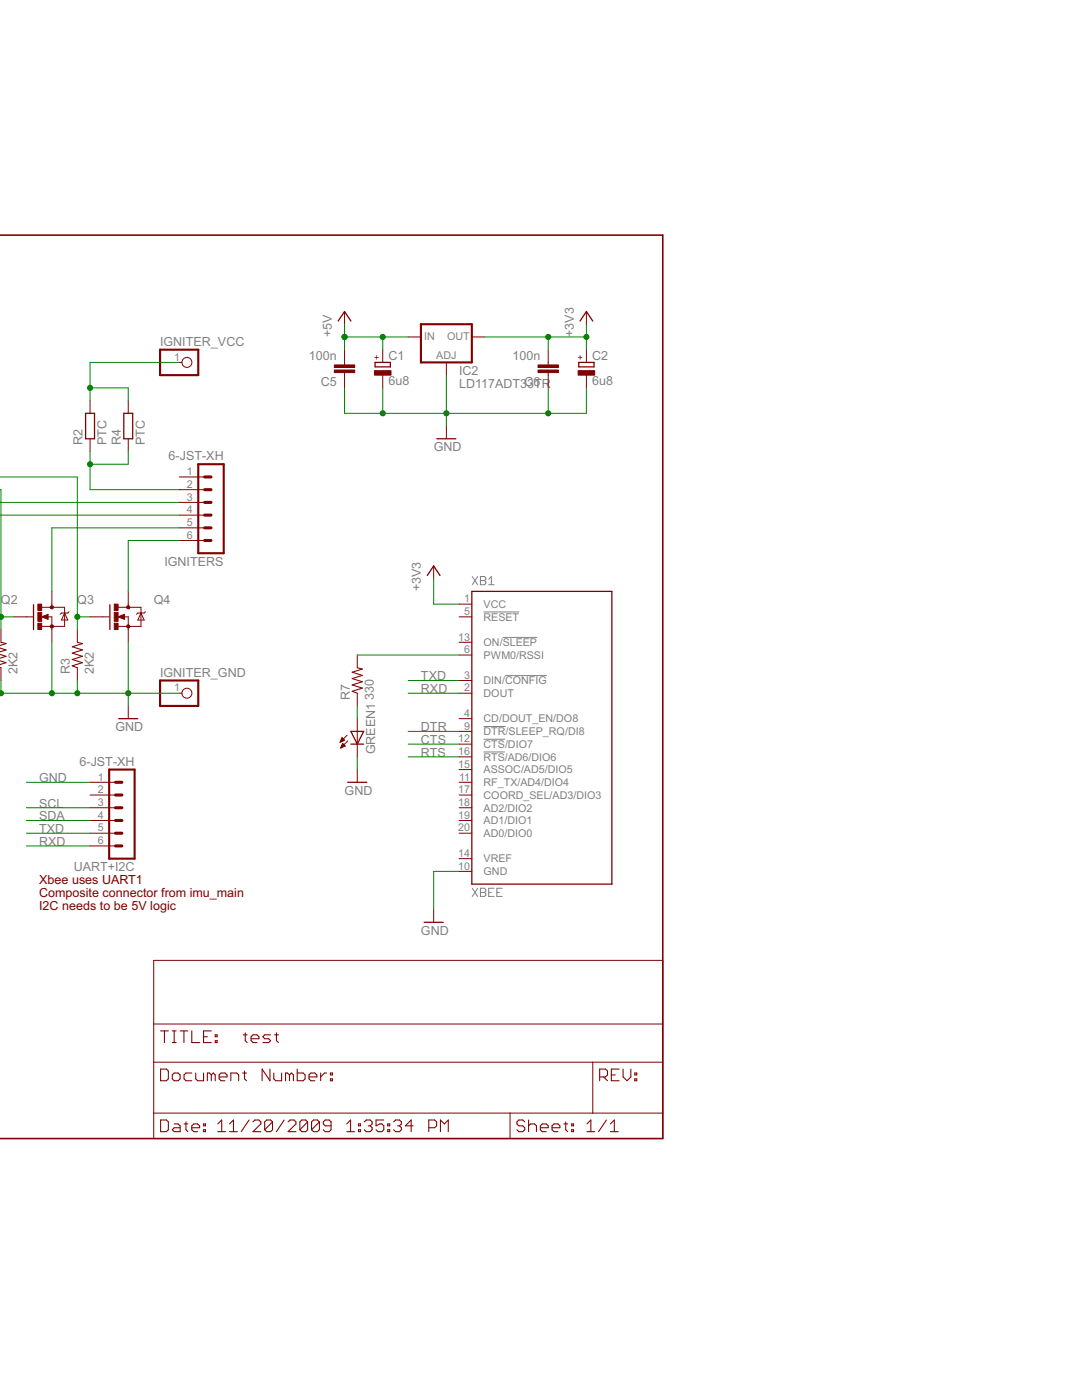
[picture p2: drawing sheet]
<svg xmlns="http://www.w3.org/2000/svg" width="216mm" height="279mm" viewBox="0 0 216 279" stroke-linecap="round" stroke-linejoin="round" font-family="sans-serif">
<g fill="#808080" stroke="#808080" stroke-width=".2">
<path d="M94.2 177.3l1.1 1.6z"/>
<path d="M95.3 177.3l-1.1 1.6z"/>
<path d="M95.9 177.3v1.6z"/>
<path d="M95.9 177.3h.8z"/>
<path d="M96.7 177.3l.2 .2z"/>
<path d="M96.9 177.5v.3z"/>
<path d="M96.9 177.8l-.2 .3z"/>
<path d="M96.7 178.1l.2 .3z"/>
<path d="M96.9 178.4v.2z"/>
<path d="M96.9 178.6l-.2 .3z"/>
<path d="M95.9 178.9h.8z"/>
<path d="M95.9 178.1h.8z"/>
<path d="M97.5 177.3h1.1z"/>
<path d="M97.5 177.3v1.6z"/>
<path d="M97.5 178.9h1.1z"/>
<path d="M97.5 178.1h.5z"/>
<path d="M99.1 177.3h1.1z"/>
<path d="M99.1 177.3v1.6z"/>
<path d="M99.1 178.9h1.1z"/>
<path d="M99.1 178.1h.6z"/>
<path d="M94.2 115.1l1.1 1.6z"/>
<path d="M95.3 115.1l-1.1 1.6z"/>
<path d="M95.9 115.1v1.6z"/>
<path d="M95.9 115.1h.8z"/>
<path d="M96.7 115.1l.2 .2z"/>
<path d="M96.9 115.3v.3z"/>
<path d="M96.9 115.6l-.2 .3z"/>
<path d="M96.7 115.9l.2 .2z"/>
<path d="M96.9 116.1v.3z"/>
<path d="M96.9 116.4l-.2 .3z"/>
<path d="M95.9 116.7h.8z"/>
<path d="M95.9 115.9h.8z"/>
<path d="M98 115.1l-.5 .5z"/>
<path d="M98 115.1v1.6z"/>
<path d="M97.5 116.7h1.1z"/>
<path d="M100.8 134.8h8.3z"/>
<path d="M96.5 122.1h7.1z"/>
<path d="M96.5 145h4.4z"/>
<path d="M96.5 147.5h4.3z"/>
<path d="M100.3 127.2h6.9z"/>
<path d="M96.5 150.1h4.2z"/>
</g>
<g fill="#800000" stroke="#800000" stroke-width=".2">
<path d="M91.6 120.6h2.5z"/>
<path d="M91.6 138.3h2.5z"/>
<path d="M91.6 135.8h2.5z"/>
<path d="M91.6 143.4h2.5z"/>
<path d="M91.6 123.1h2.5z"/>
<path d="M91.6 130.7h2.5z"/>
<path d="M91.6 146h2.5z"/>
<path d="M91.6 173.9h2.5z"/>
<path d="M91.6 156.1h2.5z"/>
<path d="M91.6 148.5h2.5z"/>
<path d="M91.6 128.2h2.5z"/>
<path d="M91.6 171.4h2.5z"/>
<path d="M91.6 153.6h2.5z"/>
<path d="M91.6 151h2.5z"/>
<path d="M91.6 158.7h2.5z"/>
<path d="M91.6 161.2h2.5z"/>
<path d="M91.6 163.7h2.5z"/>
<path d="M91.6 166.3h2.5z"/>
<path d="M86.5 181.5v2.6z"/>
<path d="M86.5 112.9v2.6z"/>
<path d="M81.4 67.2h2.6z"/>
<path d="M89.1 72.3v2.6z"/>
<path d="M94.1 67.2h2.6z"/>
<path d="M68.7 74.9v2.5z"/>
<path d="M68.7 69.8v2.5z"/>
<path d="M68.7 74.4v.5z"/>
<path d="M68.7 72.3v.5z"/>
<path d="M109.4 74.9v2.5z"/>
<path d="M109.4 69.8v2.5z"/>
<path d="M109.4 74.4v.5z"/>
<path d="M109.4 72.3v.5z"/>
<path d="M89.1 85v2.6z"/>
<path d="M117 62.2v2.5z"/>
<path d="M30.7 227.2h71.1z"/>
<path d="M118.3 212h13.9z"/>
<path d="M30.7 222.1v5.1z"/>
<path d="M30.7 222.1h71.1z"/>
<path d="M30.7 212v10.1z"/>
<path d="M132.2 212v10.1z"/>
<path d="M101.8 222.1v5.1z"/>
<path d="M101.8 222.1h16.5z"/>
<path d="M101.8 227.2h30.4z"/>
<path d="M118.3 212v10.1z"/>
<path d="M30.7 212h87.6z"/>
<path d="M118.3 222.1h13.9z"/>
<path d="M132.2 222.1v5.1z"/>
<path d="M30.7 204.4v7.6z"/>
<path d="M30.7 191.7h101.5z"/>
<path d="M132.2 191.7v12.7z"/>
<path d="M30.7 204.4h101.5z"/>
<path d="M30.7 191.7v12.7z"/>
<path d="M132.2 204.4v7.6z"/>
<path d="M71.3 148.5v2.5z"/>
<path d="M71.3 143.4v2.6z"/>
<path d="M71.3 146v2.5z"/>
<path d="M69.3 146.7l-1.4 1.4z"/>
<path d="M69.4 147.9l-1.4 1.4z"/>
<path d="M68.2 147.2l-.3 .9z"/>
<path d="M68.2 147.2l.5 .5z"/>
<path d="M67.9 148.1l.8-.4z"/>
<path d="M67.9 148h.2z"/>
<path d="M68 147.9h.4z"/>
<path d="M68 147.8h.7z"/>
<path d="M68.1 147.7h.6z"/>
<path d="M68.1 147.5h.4z"/>
<path d="M68.2 147.4h.2z"/>
<path d="M68.4 148.4l-.4 .9z"/>
<path d="M68.4 148.4l.5 .5z"/>
<path d="M68 149.3l.9-.4z"/>
<path d="M68 149.2h.1z"/>
<path d="M68.1 149.1h.3z"/>
<path d="M68.1 149h.6z"/>
<path d="M68.2 148.9h.7z"/>
<path d="M68.2 148.7h.5z"/>
<path d="M68.3 148.6h.3z"/>
<path d="M68.3 148.5h.2z"/>
<path d="M71.3 130.7v2.6z"/>
<path d="M71.3 138.3v2.6z"/>
<path d="M71.3 153.6v2.5z"/>
<path d="M68.7 62.2v2.5z"/>
<path d="M76.4 74.9v2.5z"/>
<path d="M76.4 69.8v2.5z"/>
<path d="M117 74.9v2.5z"/>
<path d="M117 69.8v2.5z"/>
<path d="M18 156.1h5.1z"/>
<path d="M18 158.7h5.1z"/>
<path d="M18 161.2h5.1z"/>
<path d="M18 163.7h5.1z"/>
<path d="M18 166.3h5.1z"/>
<path d="M18 168.8h5.1z"/>
<path d="M35.8 95.2h5z"/>
<path d="M35.8 97.7h5z"/>
<path d="M35.8 100.3h5z"/>
<path d="M35.8 102.8h5z"/>
<path d="M35.8 105.3h5z"/>
<path d="M35.8 107.9h5z"/>
<path d="M8.3 121.2h2.1z"/>
<path d="M10.4 123.1v1.9z"/>
<path d="M8.3 125h2.1z"/>
<path d="M10.4 120.6v.6z"/>
<path d="M10.4 121.2h2.5z"/>
<path d="M10.4 125h2.5z"/>
<path d="M10.4 125v.6z"/>
<path d="M2.7 123.1h2.6z"/>
<path d="M10.4 118v2.6z"/>
<path d="M10.4 125.6v2.6z"/>
<path d="M5.3 123.1h1.2z"/>
<path d="M8.3 123.1l1.3 .5z"/>
<path d="M9.6 122.6v1z"/>
<path d="M8.3 123.1l1.3-.5z"/>
<path d="M9.5 123.1h.9z"/>
<path d="M12.9 121.2v1.1z"/>
<path d="M12.9 122.3v2.7z"/>
<path d="M12.9 122.3l-.6 1.4z"/>
<path d="M12.3 123.7h1.2z"/>
<path d="M12.9 122.3l.6 1.4z"/>
<path d="M12.3 122.3h.6z"/>
<path d="M12.9 122.3h.6z"/>
<path d="M13.5 122.3l.3-.2z"/>
<path d="M12.3 122.3l-.3 .3z"/>
<path d="M23.6 121.2h2z"/>
<path d="M25.6 123.1v1.9z"/>
<path d="M23.6 125h2z"/>
<path d="M25.6 120.6v.6z"/>
<path d="M25.6 121.2h2.5z"/>
<path d="M25.6 125h2.5z"/>
<path d="M25.6 125v.6z"/>
<path d="M18 123.1h2.5z"/>
<path d="M25.6 118v2.6z"/>
<path d="M25.6 125.6v2.6z"/>
<path d="M20.5 123.1h1.3z"/>
<path d="M23.6 123.1l1.2 .5z"/>
<path d="M24.8 122.6v1z"/>
<path d="M23.6 123.1l1.2-.5z"/>
<path d="M24.7 123.1h.9z"/>
<path d="M28.1 121.2v1.1z"/>
<path d="M28.1 122.3v2.7z"/>
<path d="M28.1 122.3l-.6 1.4z"/>
<path d="M27.5 123.7h1.3z"/>
<path d="M28.1 122.3l.7 1.4z"/>
<path d="M27.5 122.3h.6z"/>
<path d="M28.1 122.3h.7z"/>
<path d="M28.8 122.3l.2-.2z"/>
<path d="M27.5 122.3l-.3 .3z"/>
<path d="M18 79.9v2.6z"/>
<path d="M18 87.6v2.5z"/>
<path d="M25.6 79.9v2.6z"/>
<path d="M25.6 87.6v2.5z"/>
<path d="M35.8 72.3h.5z"/>
<path d="M35.8 138.3h.5z"/>
<path d="M25.6 140.9v2.5z"/>
<path d="M15.4 125.6v2.6z"/>
<path d="M15.4 133.3v2.5z"/>
<path d="M.2 125.6v2.6z"/>
<path d="M.2 133.3v2.5z"/>
<circle cx="10.3" cy="125" r=".33"/>
<circle cx="10.3" cy="121.2" r=".33"/>
<circle cx="25.6" cy="125" r=".33"/>
<circle cx="25.6" cy="121.2" r=".33"/>
</g>
<g fill="#800000" stroke="#800000" stroke-width=".25">
<path d="M94.1 118v58.4z"/>
<path d="M94.1 176.4h28z"/>
<path d="M122.1 118v58.4z"/>
<path d="M94.1 118h28z"/>
<path d="M84.6 184.1h3.8z"/>
<path d="M86.5 112.9l1.3 2z"/>
<path d="M86.5 112.9l-1.2 2z"/>
<path d="M87.2 87.6h3.8z"/>
<path d="M117 62.2l1.3 1.9z"/>
<path d="M117 62.2l-1.3 1.9z"/>
<path d="M72.6 146l-1.3 2.5z"/>
<path d="M70 146l1.3 2.5z"/>
<path d="M71.3 148.5h1.3z"/>
<path d="M70 148.5h1.3z"/>
<path d="M71.3 146h1.3z"/>
<path d="M70 146h1.3z"/>
<path d="M69.4 156.1h3.8z"/>
<path d="M68.7 62.2l1.3 1.9z"/>
<path d="M68.7 62.2l-1.2 1.9z"/>
<path d="M74.8 73.2h3.1z"/>
<path d="M77.9 72.3v.9z"/>
<path d="M74.8 72.3v.9z"/>
<path d="M74.8 72.3h3.1z"/>
<path d="M115.5 73.2h3z"/>
<path d="M118.5 72.3v.9z"/>
<path d="M115.5 72.3v.9z"/>
<path d="M115.5 72.3h3z"/>
<path d="M6.7 120.7v4.9z"/>
<path d="M21.9 120.7v4.9z"/>
<path d="M18.9 82.5v5.1z"/>
<path d="M17.1 82.5v5.1z"/>
<path d="M17.1 82.5h1.8z"/>
<path d="M17.1 87.6h1.8z"/>
<path d="M26.5 82.5v5.1z"/>
<path d="M24.7 82.5v5.1z"/>
<path d="M24.7 82.5h1.8z"/>
<path d="M24.7 87.6h1.8z"/>
<path d="M23.7 143.4h3.8z"/>
</g>
<g fill="#800000" stroke="#800000" stroke-width=".42">
<path d="M84 72.3h10.1z"/>
<path d="M94.1 64.7v7.6z"/>
<path d="M84 64.7h10.1z"/>
<path d="M84 64.7v7.6z"/>
<path d="M21.8 153.6h5.1z"/>
<path d="M26.9 153.6v17.8z"/>
<path d="M21.8 153.6v17.8z"/>
<path d="M21.8 171.4h5.1z"/>
<path d="M39.6 92.6h5z"/>
<path d="M44.6 92.6v17.8z"/>
<path d="M39.6 92.6v17.8z"/>
<path d="M39.6 110.4h5z"/>
<path d="M31.9 74.9h7.7z"/>
<path d="M39.6 69.8v5.1z"/>
<path d="M31.9 69.8h7.7z"/>
<path d="M31.9 69.8v5.1z"/>
<path d="M31.9 140.9h7.7z"/>
<path d="M39.6 135.8v5.1z"/>
<path d="M31.9 135.8h7.7z"/>
<path d="M31.9 135.8v5.1z"/>
</g>
<g fill="#800000" stroke="#800000" stroke-width=".2">
<path d="M66.7 72.8h4.1v.5h-4.1z"/>
<path d="M66.7 73.9h4.1v.5h-4.1z"/>
<path d="M107.4 72.8h4v.5h-4z"/>
<path d="M107.4 73.9h4v.5h-4z"/>
<path d="M74.7 74h3.3v.9h-3.3z"/>
<path d="M115.4 74h3.3v.9h-3.3z"/>
<path d="M7.6 124.4h.7v1.2h-.7z"/>
<path d="M7.6 120.6h.7v1.2h-.7z"/>
<path d="M7.6 122.2h.7v1.8h-.7z"/>
<path d="M22.8 124.4h.8v1.2h-.8z"/>
<path d="M22.8 120.6h.8v1.2h-.8z"/>
<path d="M22.8 122.2h.8v1.8h-.8z"/>
</g>
<g fill="#800000" stroke="#800000" stroke-width=".32">
<path d="M.1 227.2h132.1z"/>
<path d="M132.2 46.9v180.3z"/>
<path d="M.1 46.9h132.1z"/>
<path d="M8.6 123.1l.9-.2z"/>
<path d="M8.6 123.1l.9 .3z"/>
<path d="M9.5 123.1v.3z"/>
<path d="M9.2 123.1h.3z"/>
<path d="M23.8 123.1l.9-.2z"/>
<path d="M23.8 123.1l.9 .3z"/>
<path d="M24.7 123.1v.3z"/>
<path d="M24.4 123.1h.3z"/>
</g>
<g fill="#800000" stroke="#800000" stroke-width=".21">
<path d="M32 223.5v2.3z"/>
<path d="M32 225.8h1.2z"/>
<path d="M33.2 225.8l.4-.3z"/>
<path d="M33.6 223.9v1.6z"/>
<path d="M33.2 223.5l.4 .4z"/>
<path d="M32 223.5h1.2z"/>
<path d="M34.8 224.3h.7z"/>
<path d="M35.5 224.3l.4 .4z"/>
<path d="M35.9 224.7v1.1z"/>
<path d="M34.8 225.8h1.1z"/>
<path d="M34.4 225.5l.4 .3z"/>
<path d="M34.8 225.1l-.4 .4z"/>
<path d="M34.8 225.1h1.1z"/>
<path d="M37.1 223.9v1.6z"/>
<path d="M37.1 225.5l.4 .3z"/>
<path d="M36.7 224.3h.8z"/>
<path d="M38.7 225.8h.7z"/>
<path d="M38.3 225.5l.4 .3z"/>
<path d="M38.3 224.7v.8z"/>
<path d="M38.3 224.7l.4-.4z"/>
<path d="M38.7 224.3h.7z"/>
<path d="M39.4 224.3l.4 .4z"/>
<path d="M39.8 224.7v.4z"/>
<path d="M38.3 225.1h1.5z"/>
<path d="M40.6 224.3h.4z"/>
<path d="M41 224.3v.4z"/>
<path d="M40.6 224.7h.4z"/>
<path d="M40.6 224.3v.4z"/>
<path d="M40.6 225.5h.4z"/>
<path d="M41 225.5v.3z"/>
<path d="M40.6 225.8h.4z"/>
<path d="M40.6 225.5v.3z"/>
<path d="M43.5 224.3l.7-.8z"/>
<path d="M44.2 223.5v2.3z"/>
<path d="M43.5 225.8h1.5z"/>
<path d="M45.8 224.3l.8-.8z"/>
<path d="M46.6 223.5v2.3z"/>
<path d="M45.8 225.8h1.6z"/>
<path d="M49.7 223.5l-1.6 2.3z"/>
<path d="M50.5 225.8h1.5z"/>
<path d="M50.5 225.8l1.5-1.5z"/>
<path d="M52 223.9v.4z"/>
<path d="M51.6 223.5l.4 .4z"/>
<path d="M50.9 223.5h.7z"/>
<path d="M50.9 223.5l-.4 .4z"/>
<path d="M52.8 223.9v1.6z"/>
<path d="M52.8 223.9l.4-.4z"/>
<path d="M53.2 223.5h.8z"/>
<path d="M54 223.5l.4 .4z"/>
<path d="M54.4 223.9v1.6z"/>
<path d="M54.4 225.5l-.4 .3z"/>
<path d="M53.2 225.8h.8z"/>
<path d="M52.8 225.5l.4 .3z"/>
<path d="M52.8 225.5l1.6-1.6z"/>
<path d="M56.7 223.5l-1.5 2.3z"/>
<path d="M57.5 225.8h1.6z"/>
<path d="M57.5 225.8l1.6-1.5z"/>
<path d="M59.1 223.9v.4z"/>
<path d="M58.7 223.5l.4 .4z"/>
<path d="M57.9 223.5h.8z"/>
<path d="M57.5 223.9l.4-.4z"/>
<path d="M59.8 223.9v1.6z"/>
<path d="M59.8 223.9l.4-.4z"/>
<path d="M60.2 223.5h.8z"/>
<path d="M61 223.5l.4 .4z"/>
<path d="M61.4 223.9v1.6z"/>
<path d="M61.4 225.5l-.4 .3z"/>
<path d="M60.2 225.8h.8z"/>
<path d="M59.8 225.5l.4 .3z"/>
<path d="M61.4 223.9l-1.6 1.6z"/>
<path d="M62.2 223.9v1.6z"/>
<path d="M62.2 223.9l.4-.4z"/>
<path d="M62.6 223.5h.7z"/>
<path d="M63.3 223.5l.4 .4z"/>
<path d="M63.7 223.9v1.6z"/>
<path d="M63.3 225.8l.4-.3z"/>
<path d="M62.6 225.8h.7z"/>
<path d="M62.2 225.5l.4 .3z"/>
<path d="M62.2 225.5l1.5-1.6z"/>
<path d="M64.5 225.5l.4 .3z"/>
<path d="M64.9 225.8h.8z"/>
<path d="M65.7 225.8l.4-.3z"/>
<path d="M66.1 223.9v1.6z"/>
<path d="M65.7 223.5l.4 .4z"/>
<path d="M64.9 223.5h.8z"/>
<path d="M64.9 223.5l-.4 .4z"/>
<path d="M64.5 223.9v.4z"/>
<path d="M64.5 224.3l.4 .4z"/>
<path d="M64.9 224.7h1.2z"/>
<path d="M70 223.5l-.8 .8z"/>
<path d="M70 223.5v2.3z"/>
<path d="M69.2 225.8h1.5z"/>
<path d="M71.5 224.3h.4z"/>
<path d="M71.9 224.3v.4z"/>
<path d="M71.5 224.7h.4z"/>
<path d="M71.5 224.3v.4z"/>
<path d="M71.5 225.5h.4z"/>
<path d="M71.9 225.5v.3z"/>
<path d="M71.5 225.8h.4z"/>
<path d="M71.5 225.5v.3z"/>
<path d="M72.7 223.9l.4-.4z"/>
<path d="M73.1 223.5h.8z"/>
<path d="M73.9 223.5l.4 .4z"/>
<path d="M74.3 223.9v.4z"/>
<path d="M74.3 224.3l-.4 .4z"/>
<path d="M73.5 224.7h.4z"/>
<path d="M73.9 224.7l.4 .4z"/>
<path d="M74.3 225.1v.4z"/>
<path d="M74.3 225.5l-.4 .3z"/>
<path d="M73.1 225.8h.8z"/>
<path d="M72.7 225.5l.4 .3z"/>
<path d="M75 223.5h1.6z"/>
<path d="M75 223.5v1.2z"/>
<path d="M75 224.7l.8-.4z"/>
<path d="M75.8 224.3h.4z"/>
<path d="M76.2 224.3l.4 .4z"/>
<path d="M76.6 224.7v.8z"/>
<path d="M76.6 225.5l-.4 .3z"/>
<path d="M75.4 225.8h.8z"/>
<path d="M75 225.5l.4 .3z"/>
<path d="M77.4 224.3h.4z"/>
<path d="M77.8 224.3v.4z"/>
<path d="M77.4 224.7h.4z"/>
<path d="M77.4 224.3v.4z"/>
<path d="M77.4 225.5h.4z"/>
<path d="M77.8 225.5v.3z"/>
<path d="M77.4 225.8h.4z"/>
<path d="M77.4 225.5v.3z"/>
<path d="M78.5 223.9l.4-.4z"/>
<path d="M78.9 223.5h.8z"/>
<path d="M79.7 223.5l.4 .4z"/>
<path d="M80.1 223.9v.4z"/>
<path d="M80.1 224.3l-.4 .4z"/>
<path d="M79.3 224.7h.4z"/>
<path d="M79.7 224.7l.4 .4z"/>
<path d="M80.1 225.1v.4z"/>
<path d="M80.1 225.5l-.4 .3z"/>
<path d="M78.9 225.8h.8z"/>
<path d="M78.5 225.5l.4 .3z"/>
<path d="M82 223.5v2.3z"/>
<path d="M82 223.5l-1.1 1.2z"/>
<path d="M80.9 224.7h1.5z"/>
<path d="M85.6 223.5v2.3z"/>
<path d="M85.6 223.5h1.1z"/>
<path d="M86.7 223.5l.4 .4z"/>
<path d="M87.1 223.9v.8z"/>
<path d="M86.7 225.1l.4-.4z"/>
<path d="M85.6 225.1h1.1z"/>
<path d="M87.9 223.5v2.3z"/>
<path d="M87.9 223.5l.8 .8z"/>
<path d="M88.7 224.3l.8-.8z"/>
<path d="M89.5 223.5v2.3z"/>
<path d="M104.3 223.5l.4 .4z"/>
<path d="M103.5 223.5h.8z"/>
<path d="M103.5 223.5l-.4 .4z"/>
<path d="M103.1 223.9v.4z"/>
<path d="M103.1 224.3l.4 .4z"/>
<path d="M103.5 224.7h.8z"/>
<path d="M104.3 224.7l.4 .4z"/>
<path d="M104.7 225.1v.4z"/>
<path d="M104.3 225.8l.4-.3z"/>
<path d="M103.5 225.8h.8z"/>
<path d="M103.1 225.5l.4 .3z"/>
<path d="M105.5 223.5v2.3z"/>
<path d="M105.5 224.7l.4-.4z"/>
<path d="M105.9 224.3h.8z"/>
<path d="M106.7 224.3l.3 .4z"/>
<path d="M107 224.7v1.1z"/>
<path d="M108.2 225.8h.8z"/>
<path d="M107.8 225.5l.4 .3z"/>
<path d="M107.8 224.7v.8z"/>
<path d="M107.8 224.7l.4-.4z"/>
<path d="M108.2 224.3h.8z"/>
<path d="M109 224.3l.4 .4z"/>
<path d="M109.4 224.7v.4z"/>
<path d="M107.8 225.1h1.6z"/>
<path d="M110.6 225.8h.7z"/>
<path d="M110.2 225.5l.4 .3z"/>
<path d="M110.2 224.7v.8z"/>
<path d="M110.2 224.7l.4-.4z"/>
<path d="M110.6 224.3h.7z"/>
<path d="M111.3 224.3l.4 .4z"/>
<path d="M111.7 224.7v.4z"/>
<path d="M110.2 225.1h1.5z"/>
<path d="M112.9 223.9v1.6z"/>
<path d="M112.9 225.5l.4 .3z"/>
<path d="M112.5 224.3h.8z"/>
<path d="M114.1 224.3h.3z"/>
<path d="M114.4 224.3v.4z"/>
<path d="M114.1 224.7h.3z"/>
<path d="M114.1 224.3v.4z"/>
<path d="M114.1 225.5h.3z"/>
<path d="M114.4 225.5v.3z"/>
<path d="M114.1 225.8h.3z"/>
<path d="M114.1 225.5v.3z"/>
<path d="M117.1 224.3l.8-.8z"/>
<path d="M117.9 223.5v2.3z"/>
<path d="M117.1 225.8h1.6z"/>
<path d="M121 223.5l-1.6 2.3z"/>
<path d="M121.8 224.3l.8-.8z"/>
<path d="M122.6 223.5v2.3z"/>
<path d="M121.8 225.8h1.6z"/>
<path d="M119.7 213.4v2.3z"/>
<path d="M119.7 213.4h1.1z"/>
<path d="M120.8 213.4l.4 .3z"/>
<path d="M121.2 213.7v.8z"/>
<path d="M121.2 214.5l-.4 .4z"/>
<path d="M119.7 214.9h1.1z"/>
<path d="M120.4 214.9l.8 .8z"/>
<path d="M122 213.4h1.5z"/>
<path d="M122 213.4v2.3z"/>
<path d="M122 215.7h1.5z"/>
<path d="M122 214.5h.8z"/>
<path d="M124.3 213.4v1.5z"/>
<path d="M124.3 214.9l.8 .8z"/>
<path d="M125.1 215.7l.8-.8z"/>
<path d="M125.9 213.4v1.5z"/>
<path d="M126.7 214.1h.4z"/>
<path d="M127.1 214.1v.4z"/>
<path d="M126.7 214.5h.4z"/>
<path d="M126.7 214.1v.4z"/>
<path d="M126.7 215.3h.4z"/>
<path d="M127.1 215.3v.4z"/>
<path d="M126.7 215.7h.4z"/>
<path d="M126.7 215.3v.4z"/>
<path d="M32.8 205.7v2.4z"/>
<path d="M32 205.7h1.6z"/>
<path d="M34.4 208.1h.8z"/>
<path d="M34.8 205.7v2.4z"/>
<path d="M34.4 205.7h.8z"/>
<path d="M36.7 205.7v2.4z"/>
<path d="M35.9 205.7h1.6z"/>
<path d="M38.3 205.7v2.4z"/>
<path d="M38.3 208.1h1.5z"/>
<path d="M40.6 205.7h1.6z"/>
<path d="M40.6 205.7v2.4z"/>
<path d="M40.6 208.1h1.6z"/>
<path d="M40.6 206.9h.8z"/>
<path d="M42.9 206.5h.4z"/>
<path d="M43.3 206.5v.4z"/>
<path d="M42.9 206.9h.4z"/>
<path d="M42.9 206.5v.4z"/>
<path d="M42.9 207.7h.4z"/>
<path d="M43.3 207.7v.4z"/>
<path d="M42.9 208.1h.4z"/>
<path d="M42.9 207.7v.4z"/>
<path d="M32 213.4v2.3z"/>
<path d="M32 215.7h1.2z"/>
<path d="M33.2 215.7l.4-.4z"/>
<path d="M33.6 213.7v1.6z"/>
<path d="M33.2 213.4l.4 .3z"/>
<path d="M32 213.4h1.2z"/>
<path d="M34.8 215.7h.7z"/>
<path d="M35.5 215.7l.4-.4z"/>
<path d="M35.9 214.5v.8z"/>
<path d="M35.5 214.1l.4 .4z"/>
<path d="M34.8 214.1h.7z"/>
<path d="M34.8 214.1l-.4 .4z"/>
<path d="M34.4 214.5v.8z"/>
<path d="M34.4 215.3l.4 .4z"/>
<path d="M37.1 214.1h1.2z"/>
<path d="M36.7 214.5l.4-.4z"/>
<path d="M36.7 214.5v.8z"/>
<path d="M36.7 215.3l.4 .4z"/>
<path d="M37.1 215.7h1.2z"/>
<path d="M39.1 214.1v1.2z"/>
<path d="M39.1 215.3l.3 .4z"/>
<path d="M39.4 215.7h1.2z"/>
<path d="M40.6 214.1v1.6z"/>
<path d="M41.4 214.1v1.6z"/>
<path d="M41.4 214.1h.4z"/>
<path d="M41.8 214.1l.4 .4z"/>
<path d="M42.2 214.5v1.2z"/>
<path d="M42.2 214.5l.4-.4z"/>
<path d="M42.6 214.1l.3 .4z"/>
<path d="M42.9 214.5v1.2z"/>
<path d="M44.1 215.7h.8z"/>
<path d="M43.7 215.3l.4 .4z"/>
<path d="M43.7 214.5v.8z"/>
<path d="M43.7 214.5l.4-.4z"/>
<path d="M44.1 214.1h.8z"/>
<path d="M44.9 214.1l.4 .4z"/>
<path d="M45.3 214.5v.4z"/>
<path d="M43.7 214.9h1.6z"/>
<path d="M46.1 214.1v1.6z"/>
<path d="M46.1 214.1h1.1z"/>
<path d="M47.2 214.1l.4 .4z"/>
<path d="M47.6 214.5v1.2z"/>
<path d="M48.8 213.7v1.6z"/>
<path d="M48.8 215.3l.4 .4z"/>
<path d="M48.4 214.1h.8z"/>
<path d="M52.3 213.4v2.3z"/>
<path d="M52.3 213.4l1.6 2.3z"/>
<path d="M53.9 213.4v2.3z"/>
<path d="M54.6 214.1v1.2z"/>
<path d="M54.6 215.3l.4 .4z"/>
<path d="M55 215.7h1.2z"/>
<path d="M56.2 214.1v1.6z"/>
<path d="M57 214.1v1.6z"/>
<path d="M57 214.1h.4z"/>
<path d="M57.4 214.1l.4 .4z"/>
<path d="M57.8 214.5v1.2z"/>
<path d="M57.8 214.5l.3-.4z"/>
<path d="M58.1 214.1l.4 .4z"/>
<path d="M58.5 214.5v1.2z"/>
<path d="M59.3 213.4v2.3z"/>
<path d="M59.3 215.7h1.2z"/>
<path d="M60.5 215.7l.4-.4z"/>
<path d="M60.9 214.5v.8z"/>
<path d="M60.5 214.1l.4 .4z"/>
<path d="M59.3 214.1h1.2z"/>
<path d="M62 215.7h.8z"/>
<path d="M61.7 215.3l.3 .4z"/>
<path d="M61.7 214.5v.8z"/>
<path d="M61.7 214.5l.3-.4z"/>
<path d="M62 214.1h.8z"/>
<path d="M62.8 214.1l.4 .4z"/>
<path d="M63.2 214.5v.4z"/>
<path d="M61.7 214.9h1.5z"/>
<path d="M64 214.1v1.6z"/>
<path d="M64 214.9l.8-.8z"/>
<path d="M64.8 214.1h.4z"/>
<path d="M65.9 214.1h.4z"/>
<path d="M66.3 214.1v.4z"/>
<path d="M65.9 214.5h.4z"/>
<path d="M65.9 214.1v.4z"/>
<path d="M65.9 215.3h.4z"/>
<path d="M66.3 215.3v.4z"/>
<path d="M65.9 215.7h.4z"/>
<path d="M65.9 215.3v.4z"/>
<path d="M48.9 206.1v1.6z"/>
<path d="M48.9 207.7l.4 .4z"/>
<path d="M48.5 206.5h.8z"/>
<path d="M50.5 208.1h.8z"/>
<path d="M50.1 207.7l.4 .4z"/>
<path d="M50.1 206.9v.8z"/>
<path d="M50.1 206.9l.4-.4z"/>
<path d="M50.5 206.5h.8z"/>
<path d="M51.3 206.5l.4 .4z"/>
<path d="M51.7 206.9v.4z"/>
<path d="M50.1 207.3h1.6z"/>
<path d="M52.5 208.1h1.1z"/>
<path d="M53.6 208.1l.4-.4z"/>
<path d="M53.6 207.3l.4 .4z"/>
<path d="M52.8 207.3h.8z"/>
<path d="M52.5 206.9l.3 .4z"/>
<path d="M52.5 206.9l.3-.4z"/>
<path d="M52.8 206.5h1.2z"/>
<path d="M55.2 206.1v1.6z"/>
<path d="M55.2 207.7l.4 .4z"/>
<path d="M54.8 206.5h.8z"/>
<path d="M70.3 138l1 .3z"/>
<path d="M70.3 138l2-.7z"/>
<path d="M70.3 136.7l2 .6z"/>
<path d="M70.3 136.7l2-.6z"/>
<path d="M70.3 135.4l2 .7z"/>
<path d="M70.3 135.4l2-.6z"/>
<path d="M70.3 134.2l2 .6z"/>
<path d="M70.3 134.2l2-.7z"/>
<path d="M71.3 133.3l1 .2z"/>
<path d="M14.4 132.9l1 .4z"/>
<path d="M14.4 132.9l2-.7z"/>
<path d="M14.4 131.6l2 .6z"/>
<path d="M14.4 131.6l2-.6z"/>
<path d="M14.4 130.3l2 .7z"/>
<path d="M14.4 130.3l2-.6z"/>
<path d="M14.4 129.1l2 .6z"/>
<path d="M14.4 129.1l2-.7z"/>
<path d="M15.4 128.2l1 .2z"/>
<path d="M.1 132.9l.1 .4z"/>
<path d="M.1 132.9l1.1-.7z"/>
<path d="M.1 131.6l1.1 .6z"/>
<path d="M.1 131.6l1.1-.6z"/>
<path d="M.1 130.3l1.1 .7z"/>
<path d="M.1 130.3l1.1-.6z"/>
<path d="M.1 129.1l1.1 .6z"/>
<path d="M.1 129.1l1.1-.7z"/>
<path d="M.2 128.2l1 .2z"/>
</g>
<g fill="#800000" stroke="#800000" stroke-width=".61">
<path d="M23.1 161.2h1.2z"/>
<path d="M23.1 158.7h1.2z"/>
<path d="M23.1 156.1h1.2z"/>
<path d="M23.1 166.3h1.2z"/>
<path d="M23.1 163.7h1.2z"/>
<path d="M23.1 168.8h1.2z"/>
<path d="M40.8 100.3h1.3z"/>
<path d="M40.8 97.7h1.3z"/>
<path d="M40.8 95.2h1.3z"/>
<path d="M40.8 105.3h1.3z"/>
<path d="M40.8 102.8h1.3z"/>
<path d="M40.8 107.9h1.3z"/>
</g>
<g fill="none" stroke="#800000" stroke-width=".2">
<circle cx="37.3" cy="72.3" r=".99"/>
<circle cx="37.3" cy="138.3" r=".99"/>
</g>
<g fill="#008000" stroke="#008000" stroke-width=".2">
<path d="M86.5 173.9h5.1z"/>
<path d="M86.5 173.9v7.6z"/>
<path d="M68.7 77.4v5.1z"/>
<path d="M68.7 82.5h7.7z"/>
<path d="M76.4 82.5h12.7z"/>
<path d="M89.1 82.5h20.3z"/>
<path d="M109.4 77.4v5.1z"/>
<path d="M89.1 74.9v7.6z"/>
<path d="M109.4 82.5h7.6z"/>
<path d="M89.1 82.5v2.5z"/>
<path d="M76.4 77.4v5.1z"/>
<path d="M117 77.4v5.1z"/>
<path d="M71.3 151v2.6z"/>
<path d="M5.3 156.1h12.7z"/>
<path d="M25.6 138.3h10.2z"/>
<path d="M15.4 138.3h10.2z"/>
<path d="M10.4 138.3h5z"/>
<path d="M.2 138.3h10.2z"/>
<path d="M.1 138.3h.1z"/>
<path d="M10.4 128.2v10.1z"/>
<path d="M25.6 128.2v10.1z"/>
<path d="M25.6 138.3v2.6z"/>
<path d="M.2 135.8v2.5z"/>
<path d="M15.4 135.8v2.5z"/>
<path d="M86.5 115.5v5.1z"/>
<path d="M86.5 120.6h5.1z"/>
<path d="M96.7 67.2h12.7z"/>
<path d="M109.4 67.2v2.6z"/>
<path d="M109.4 67.2h7.6z"/>
<path d="M117 67.2v2.6z"/>
<path d="M117 64.7v2.5z"/>
<path d="M81.4 148.5h10.2z"/>
<path d="M81.4 151h10.2z"/>
<path d="M81.4 146h10.2z"/>
<path d="M81.4 135.8h10.2z"/>
<path d="M5.3 166.3h12.7z"/>
<path d="M81.4 138.3h10.2z"/>
<path d="M5.3 168.8h12.7z"/>
<path d="M71.3 140.9v2.5z"/>
<path d="M71.3 130.7h20.3z"/>
<path d="M68.7 67.2v2.6z"/>
<path d="M68.7 64.7v2.5z"/>
<path d="M76.4 67.2h5z"/>
<path d="M76.4 67.2v2.6z"/>
<path d="M68.7 67.2h7.7z"/>
<path d="M5.3 161.2h12.7z"/>
<path d="M5.3 163.7h12.7z"/>
<path d="M.1 100.3h35.7z"/>
<path d="M.1 102.8h35.7z"/>
<path d="M10.4 105.3h25.4z"/>
<path d="M10.4 105.3v12.7z"/>
<path d="M25.6 107.9h10.2z"/>
<path d="M25.6 107.9v10.1z"/>
<path d="M.2 123.1h2.5z"/>
<path d="M.2 123.1v2.5z"/>
<path d="M.1 97.7h.1z"/>
<path d="M.2 97.7v25.4z"/>
<path d="M15.4 123.1h2.6z"/>
<path d="M15.4 123.1v2.5z"/>
<path d="M.1 95.2h15.3z"/>
<path d="M15.4 95.2v27.9z"/>
<path d="M18 97.7h17.8z"/>
<path d="M18 92.6v5.1z"/>
<path d="M18 90.1v2.5z"/>
<path d="M25.6 90.1v2.5z"/>
<path d="M18 92.6h7.6z"/>
<path d="M25.6 77.4v2.5z"/>
<path d="M18 77.4h7.6z"/>
<path d="M18 77.4v2.5z"/>
<path d="M18 72.3v5.1z"/>
<path d="M18 72.3h17.8z"/>
<path d="M.1 137.9a.47 .47 0 0 1 .6 .4 .47 .47 0 0 1-.6 .5z" fill-rule="evenodd"/>
<path d="M.1 122.7a.47 .47 0 0 1 .6 .4 .47 .47 0 0 1-.6 .4z" fill-rule="evenodd"/>
<circle cx="89.1" cy="82.5" r=".51"/>
<circle cx="109.4" cy="82.5" r=".51"/>
<circle cx="76.4" cy="82.5" r=".51"/>
<circle cx="10.4" cy="138.3" r=".51"/>
<circle cx="25.6" cy="138.3" r=".51"/>
<circle cx="15.4" cy="138.3" r=".51"/>
<circle cx="109.4" cy="67.2" r=".51"/>
<circle cx="117" cy="67.2" r=".51"/>
<circle cx="68.7" cy="67.2" r=".51"/>
<circle cx="76.4" cy="67.2" r=".51"/>
<circle cx="15.4" cy="123.1" r=".51"/>
<circle cx="18" cy="92.6" r=".51"/>
<circle cx="18" cy="77.4" r=".51"/>
</g>
<g font-size="2.8" fill="#808080">
<text x="31.9" y="69.2">IGNITER_VCC</text>
<text x="61.6" y="71.9">100n</text>
<text x="66.2" y="67.2" transform="rotate(-90 66.2 67.2)">+5V</text>
<text x="77.5" y="71.8">C1</text>
<text x="102.3" y="71.9">100n</text>
<text x="114.5" y="67.2" transform="rotate(-90 114.5 67.2)">+3V3</text>
<text x="118.2" y="71.8">C2</text>
<text x="64" y="77">C5</text>
<text x="77.5" y="76.9">6u8</text>
<text x="91.6" y="77.4">LD117ADT3C6</text>
<text x="91.6" y="74.9">IC2</text>
<text x="105.2" y="77.4">3TR</text>
<text x="118.2" y="76.9">6u8</text>
<text x="16.5" y="88.8" transform="rotate(-90 16.5 88.8)">R2</text>
<text x="21.3" y="88.8" transform="rotate(-90 21.3 88.8)">PTC</text>
<text x="24.1" y="88.8" transform="rotate(-90 24.1 88.8)">R4</text>
<text x="28.9" y="88.8" transform="rotate(-90 28.9 88.8)">PTC</text>
<text x="33.6" y="91.9">6-JST-XH</text>
<text x="86.5" y="90.1">GND</text>
<text x="32.8" y="113">IGNITERS</text>
<text x="84" y="118" transform="rotate(-90 84 118)">+3V3</text>
<text x=".2" y="120.6">Q2</text>
<text x="15.4" y="120.6">Q3</text>
<text x="30.7" y="120.6">Q4</text>
<text x="3.5" y="134.5" transform="rotate(-90 3.5 134.5)">2K2</text>
<text x="13.9" y="134.5" transform="rotate(-90 13.9 134.5)">R3</text>
<text x="18.7" y="134.5" transform="rotate(-90 18.7 134.5)">2K2</text>
<text x="31.9" y="135.2">IGNITER_GND</text>
<text x="84" y="135.8">TXD</text>
<text x="69.8" y="139.6" transform="rotate(-90 69.8 139.6)">R7</text>
<text x="74.6" y="139.6" transform="rotate(-90 74.6 139.6)">330</text>
<text x="84" y="138.3">RXD</text>
<text x="23" y="146">GND</text>
<text x="84" y="148.5">CTS</text>
<text x="84" y="146">DTR</text>
<text x="15.9" y="152.8">6-JST-XH</text>
<text x="74.9" y="150.5" transform="rotate(-90 74.9 150.5)">GREEN1</text>
<text x="84" y="151">RTS</text>
<text x="7.8" y="156.1">GND</text>
<text x="7.8" y="161.2">SCL</text>
<text x="68.8" y="158.7">GND</text>
<text x="7.8" y="166.3">TXD</text>
<text x="7.8" y="163.7">SDA</text>
<text x="7.8" y="168.8">RXD</text>
<text x="14.7" y="173.9">UART+I2C</text>
<text x="84" y="186.6">GND</text>
</g>
<g font-size="2.8" fill="#800000">
<text x="7.8" y="176.4">Xbee uses UART1</text>
<text x="7.8" y="179">Composite connector from imu_main</text>
<text x="7.8" y="181.5">I2C needs to be 5V logic</text>
</g>
<g font-size="2.4" fill="#808080">
<text x="34.8" y="72">1</text>
<text x="84.6" y="67.9">IN</text>
<text x="87" y="71.6">ADJ</text>
<text x="89.2" y="67.9">OUT</text>
<text x="37.3" y="94.8">1</text>
<text x="37.3" y="97.4">2</text>
<text x="37.3" y="99.9">3</text>
<text x="37.3" y="102.4">4</text>
<text x="37.3" y="105">5</text>
<text x="37.3" y="107.5">6</text>
<text x="92.6" y="120.2">1</text>
<text x="92.6" y="122.8">5</text>
<text x="96.5" y="121.3">VCC</text>
<text x="96.5" y="123.9">RESET</text>
<text x="91.4" y="127.8">13</text>
<text x="92.6" y="130.4">6</text>
<text x="96.5" y="131.5">PWM0/RSSI</text>
<text x="96.5" y="129">ON/SLEEP</text>
<text x="34.8" y="138">1</text>
<text x="92.6" y="138">2</text>
<text x="92.6" y="135.5">3</text>
<text x="96.5" y="136.6">DIN/CONFIG</text>
<text x="92.6" y="143.1">4</text>
<text x="96.5" y="139.1">DOUT</text>
<text x="91.4" y="148.1">12</text>
<text x="92.6" y="145.6">9</text>
<text x="96.5" y="144.2">CD/DOUT_EN/DO8</text>
<text x="96.5" y="146.7">DTR/SLEEP_RQ/DI8</text>
<text x="96.5" y="149.3">CTS/DIO7</text>
<text x="19.5" y="155.8">1</text>
<text x="91.4" y="153.2">15</text>
<text x="91.4" y="150.7">16</text>
<text x="91.6" y="155.8">11</text>
<text x="96.5" y="154.3">ASSOC/AD5/DIO5</text>
<text x="96.5" y="151.8">RTS/AD6/DIO6</text>
<text x="19.5" y="158.3">2</text>
<text x="19.5" y="160.8">3</text>
<text x="91.4" y="158.3">17</text>
<text x="91.4" y="160.8">18</text>
<text x="96.5" y="156.9">RF_TX/AD4/DIO4</text>
<text x="96.5" y="159.4">COORD_SEL/AD3/DIO3</text>
<text x="96.5" y="162">AD2/DIO2</text>
<text x="19.5" y="163.4">4</text>
<text x="19.5" y="165.9">5</text>
<text x="91.4" y="163.4">19</text>
<text x="91.4" y="165.9">20</text>
<text x="96.5" y="164.5">AD1/DIO1</text>
<text x="96.5" y="167">AD0/DIO0</text>
<text x="19.5" y="168.5">6</text>
<text x="91.4" y="173.5">10</text>
<text x="91.4" y="171">14</text>
<text x="96.5" y="172.1">VREF</text>
<text x="96.5" y="174.7">GND</text>
</g>
<g font-size="2" fill="#800000">
<text x="75.8" y="71.9" transform="rotate(-90 75.8 71.9)">+</text>
<text x="116.4" y="71.9" transform="rotate(-90 116.4 71.9)">+</text>
</g>
</svg>
